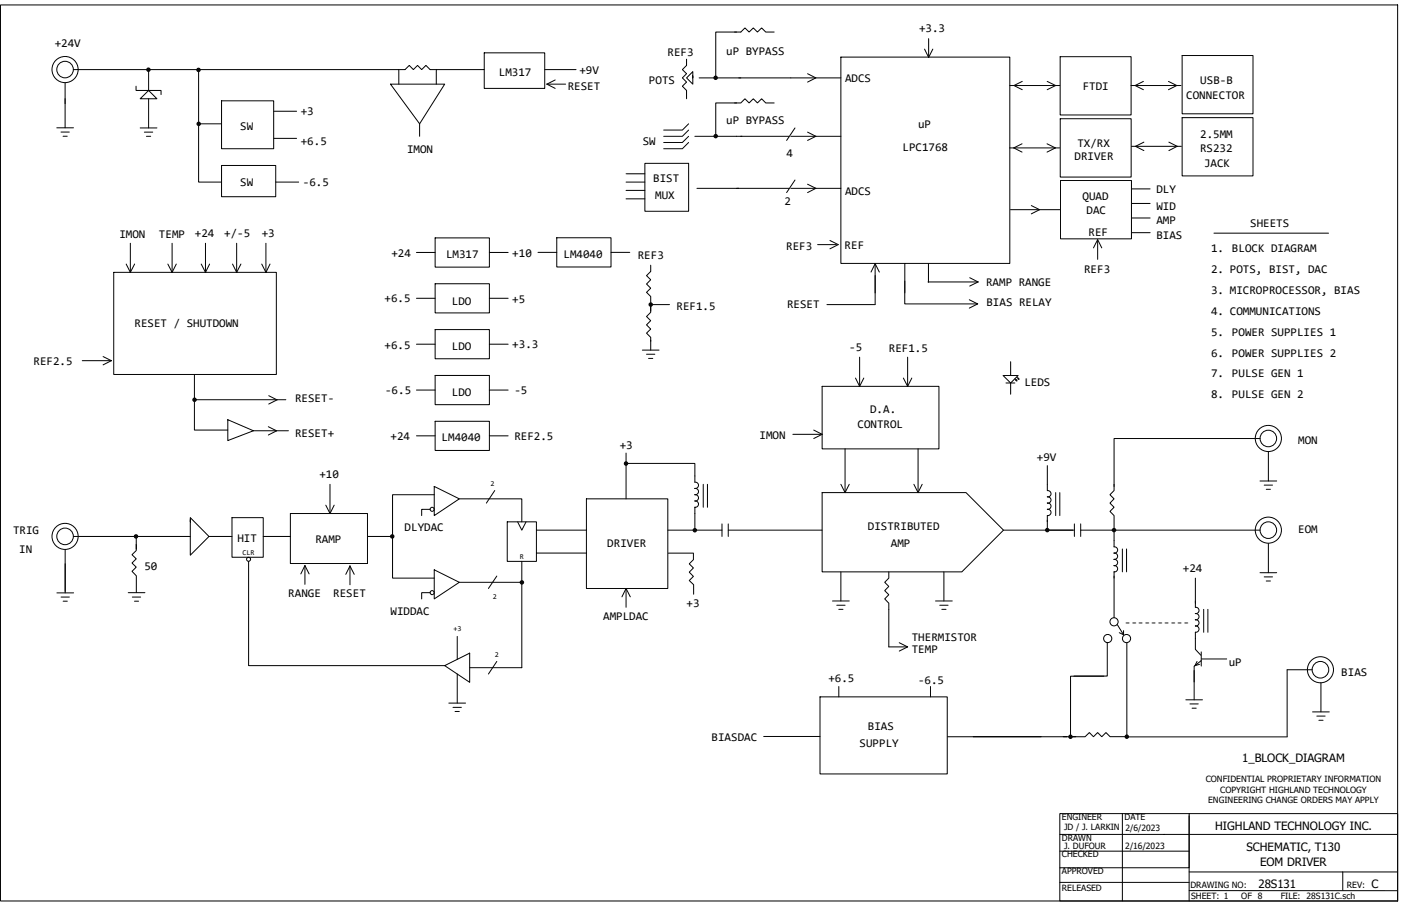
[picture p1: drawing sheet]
<svg xmlns="http://www.w3.org/2000/svg" width="432mm" height="279mm" viewBox="0 0 432 279" stroke-linecap="round" stroke-linejoin="round" font-family="sans-serif">
<g fill="none" stroke="#000" stroke-width=".31">
<path d="M.1 1.5h430.7v276.4h-430.7zM149.2 16.3h18.7v11h-18.7zM211.6 18.2v2l-1.3 1.3 1.3 1.2-1.3 1.3 1.3 1.3-1.3 1.3 1.3 1.3v2.6M227 9.9h-6.4v14.1M238.6 9.9h-2.6l-1.3-1.3-1.3 1.3-1.2-1.3-1.3 1.3-1.3-1.3-1.3 1.3h-1.9M259.2 17.6h52v63.6h-52zM284.9 15.1l1.3 2.6M286.2 11.9v5.8M287.5 15.1l-1.3 2.6M326.7 17.5h21.9v18h-21.9zM364.3 17.1h21.9v18h-21.9zM17.5 39.4h5.1"/>
<path d="M20.1 25.5v13.9M22.6 21.5h38.6v16.7h7.1M41.9 26.6v1.3h3.9M43.2 39.5h5.2M45.6 21.3h.3v.3h-.3zM45.8 27.9h3.8v1.3M45.8 21.5v6.4l-2.6 2.6h5.2l-2.6-2.6M45.8 30.5v9M61 21.4h.3v.3h-.3zM61.2 38.2v18h7.1M61.2 21.5h63.6l1.3-1.3 1.3 1.3 1.3-1.3 1.3 1.3 1.3-1.3 1.3 1.3h16.6M68.3 31.1h16v14.8h-16z"/>
<path d="M84.3 34.3h7.1M120.4 26h16.7l-7.8 12.2zM122.9 21.5v4.5M129.3 38.2v3.8M134.5 21.5v4.5M167.9 21.5h9.6M168.6 26l2.5 1.3M168.6 26h5.7M171.1 24.7l-2.5 1.3M212.2 38.2l-1.9 1.9h-5.7M213.5 23.4v2.6l-1.9-2 1.9-1.9v1.9M215.5 24h43.7"/>
<path d="M226.4 31.8h1.9l1.3-1.3 1.3 1.3 1.3-1.3 1.2 1.3 1.3-1.3 1.3 1.3h2.6M227 31.8h-6.4v10.2M245 39.5l-2.6 3.8M248.9 22.7l2.6 1.3-2.6 1.3M311.2 26.4h15.4M315.1 25.1l-2.6 1.3 2.6 1.3M322.7 25.1l2.7 1.3-2.7 1.3M326.8 36.6h21.8v18h-21.8zM348.6 26.4h15.4M352.4 25.1l-2.6 1.3 2.6 1.3M360.1 25.1l2.6 1.3-2.6 1.3M364.3 36.3h21.9v18h-21.9z"/>
<path d="M18.8 40.7h2.6M19.4 42h1.3M44.5 40.7h2.6M45.1 42h1.3M68.3 51h16.7v9.7h-16.7zM84.3 42.7h7.1M85 56.2h7.1M193 58.7h5.8M193 56.2h5.8M193 53.6h5.8M198.8 50.4h13.4v14.8h-13.4zM212.2 43.9l-1.9 2h-5.7"/>
<path d="M212.2 42l-1.9 1.9h-5.7M212.2 40.1l-1.9 1.9h-5.7M214.2 42h28.9M214.8 58.1h28.3M226.4 42h.1M228.3 42h.1M243.7 58.1h15.5M243.7 42h15.5M245 55.5l-2.6 3.9M248.9 56.8l2.6 1.3-2.6 1.3M248.9 40.7l2.6 1.3-2.6 1.3M311.2 45.6h15.4"/>
<path d="M315 44.3l-2.6 1.3 2.6 1.3M322.7 44.3l2.6 1.3-2.6 1.3M326.9 55.7h21.8v18h-21.8zM348.7 45.1h15.4M348.7 58.3h5.8M352.6 43.8l-2.6 1.3 2.6 1.3M360.3 43.8l2.5 1.3-2.5 1.3M40.2 75v9M53 75v9M63.3 75v9M72.9 75v9M82 75v9"/>
<path d="M128.4 77.9h5.7M134.1 73.4h16.7v9h-16.7zM150.8 77.9h5.8M165.8 77.8h5.8M171.6 73.3h16.7v9h-16.7zM188.3 77.8h5.8M193 61.3h5.8M252 75.4h5.8M255.8 74.2l2.6 1.2-2.6 1.3M311.4 64.7h15.5M317.9 63.4l2.5 1.3-2.5 1.3M337 76.5l1.3-2.6 1.3 2.6"/>
<path d="M338.3 74.2v5.8M348.7 71.8h5.8M348.7 67.2h5.8M348.7 62.7h5.8M374.1 71.9h35.4M35.1 84h50.1v31.5h-50.1zM38.9 81.4l1.3 2.6M41.5 81.4l-1.3 2.6M51.7 81.4l1.3 2.6M54.3 81.4l-1.3 2.6M62 81.4l1.3 2.6M64.6 81.4l-1.3 2.6"/>
<path d="M71.7 81.4l1.2 2.6M74.3 81.4l-1.4 2.6M80.7 81.4l1.3 2.6M83.2 81.4l-1.2 2.6M128.4 92h5.7M134.1 87.5h16.7v9h-16.7zM150.8 92h5.8M200.6 94.4v1.9l-1.3 1.3 1.3 1.3-1.3 1.3 1.3 1.3-1.3 1.2 1.3 1.3v1.3M200.6 81.8v1.9l-1.3 1.3 1.3 1.3-1.3 1.3 1.3 1.3-1.3 1.2 1.3 1.3v4.5M200.6 93.9h5.8M254.9 93.9h14.7M269.7 81.3v12.7"/>
<path d="M269.7 81.3l1.3 2.6M269.7 81.3l-1.2 2.6M278.8 86.7v7h22.5M278.9 81.4v8.9M286 87h15.5M286.2 81.3v5.8M298.7 92.4l2.6 1.3M298.9 85.6l2.6 1.4M301.3 93.7l-2.6 1.3M301.5 87l-2.6 1.2M25.4 111.2h8.9M31.8 110l2.5 1.2"/>
<path d="M34.3 111.2l-2.5 1.3M59.9 115.5v7.8h28.2M128.4 106.2h5.7M134.1 115.8h16.7v9h-16.7zM134.1 101.6h16.7v9h-16.7zM150.8 106.2h5.8M198 108h5.1M199.3 109.2h2.5M199.9 110.5h1.3M200.6 104.9v3.1M253.4 119.1h36v19.3h-36zM263.7 116.6l1.2 2.5"/>
<path d="M264.9 110.2v8.9M266.2 116.6l-1.3 2.5M278.4 116.6l1.3 2.5M279.7 110.2v8.9M281 116.6l-1.3 2.5M309.2 115.8h4.6l-2.3 2.3zM310 118.1h2.8M311.5 111.5v4.3M311.5 118.1v3.5M312.8 116.8l.6 .7-.1-.4M313 117.3l.4 .2M313.4 116.3l.6 .7-.1-.4"/>
<path d="M313.7 116.8l.3 .2M59.9 122.8v9.8h10.3M70.2 129.4l7.9 3.4-7.9 3.1zM78 132.8h10.9M82.7 131.6l2.6 1.3-2.6 1.3M82.8 122l2.6 1.3-2.6 1.3M128.4 134.4h5.7M128.4 120.3h5.7M134.1 129.9h16.7v9h-16.7zM150.8 134.4h5.8M150.8 120.3h5.8M193 139.7v14.1"/>
<path d="M244.4 133.9h9M250.8 132.6l2.6 1.3M253.4 133.9l-2.6 1.3M260.5 138.4v13.5M283 138.4v13.5M388.3 135.2h-44.9v14.8M390.9 139.3v9M71.5 159.6h9.6v12.3h-9.6zM89.5 158.4h23.8v15.4h-23.8zM100.4 155.8l1.3 2.6M101.7 149.4v9M103 155.8l-1.3 2.6"/>
<path d="M132.6 157.1h-2.6v1.9M133.8 150l7.8 3.8-7.8 5.2zM133.8 152.6h-12.8v12.8M141.6 153.8h19.2v7.1M152.5 151.3l-2.6 3.9M180.7 153.8h25.1v27.7h-25.1zM193 142.9h21.2v5.8a.97 .97 0 0 1 1.1 1 .97 .97 0 0 1-1.2 .9 .98 .98 0 0 1 1.2 1 .98 .98 0 0 1-1.2 .9 .99 .99 0 0 1 1.2 1 .99 .99 0 0 1-1.2 1 .98 .98 0 0 1 1.2 1 .98 .98 0 0 1-1.2 .9l.1 7.1M216.7 149.4v7M218 149.4v7M253.4 151.9h44.3l11.6 11.6-12.9 12.9h-43zM259.2 149.4l1.3 2.5M261.7 149.4l-1.2 2.5"/>
<path d="M281.7 149.4l1.3 2.5M284.2 149.4l-1.2 2.5M322.8 157.1a.98 .98 0 0 1 1.1 .9 .98 .98 0 0 1-1.1 1M322.8 155.1a.98 .98 0 0 1 1.1 1 .98 .98 0 0 1-1.1 1M322.8 153.2a.98 .98 0 0 1 1.1 1 .98 .98 0 0 1-1.1 1M322.8 151.3a.98 .98 0 0 1 1.1 1 .98 .98 0 0 1-1.1 .9M322.8 143.6v7.7M322.8 159v4.5M325.4 151.9v7.1M326.6 151.9v7.1M343.4 149.4v1.9l-1.3 1.3 1.3 1.2-1.3 1.4 1.3 1.2-1.3 1.3 1.3 1.3-.1 9.6a.98 .98 0 0 1 1.2 1 .98 .98 0 0 1-1.2 1 .98 .98 0 0 1 1.2 .9 .98 .98 0 0 1-1.2 1 .98 .98 0 0 1 1.2 1 .98 .98 0 0 1-1.2 .9 .98 .98 0 0 1 1.2 1 .98 .98 0 0 1-1.2 1l.1 14.1M388.3 148.3h5.2"/>
<path d="M389.6 149.6h2.6M390.3 150.9h1.3M20.1 169.5v13.3M22.6 165.4h36.1M42 165.5v3.8M42 167.9v1.9l-1.3 1.3 1.3 1.2-1.3 1.3 1.3 1.3-1.3 1.3 1.3 1.4v5.1M58.7 160.3v10.9l5.7-5.8-5.7-5.8v1.3M64.4 165.4h7.1M76.6 173.1v32.2h60.5M81.1 165.4h8.4M94 174.4v5.8M94 174.4l-1.3 2.6"/>
<path d="M94 174.4l1.3 2.6M107.9 174.5v5.8M107.9 174.5l-1.3 2.6M107.9 174.5l1.3 2.6M113.3 165.4h7.7M121 165.4v12.9h12.8M133.8 175.7l7.8 3.9-7.8 5.1zM153.1 177.7l-2.6 3.8M156.3 160.9h9v12.2h-9zM159.5 160.9l1.3 2.6 1.3-2.6M160.7 179.4h.3v.3h-.3zM160.8 173.1v6.5h-19.2"/>
<path d="M160.8 179.6v26.3h-16M165.3 163.5h15.4M165.3 170.6h15.4M205.8 163.5h16.7M206 170.6h7.7M213.7 170.7v1.9l-1.3 1.3 1.3 1.3-1.3 1.2 1.3 1.4-1.3 1.2 1.4 1.3v3M222.5 161.6v3.8M224.5 163.5h28.9M224.5 161.6v3.8M259.2 176.4v8.9M273.9 176.4v1.9l-1.2 1.3 1.2 1.2-1.2 1.3 1.2 1.3-1.2 1.3 1.2 1.3v13.5h5.8M290.9 176.4v8.9"/>
<path d="M309.3 163.5h21.8M331.1 161.6v3.8M333.1 161.6v3.8M333.1 163.5h55.2M345.9 169.3v7.1M347.2 169.3v7.1M368.4 178.3v9M388.3 176.6h5.2M389.6 177.9h2.6M390.3 179.2h1.3M390.9 167.6v9M17.5 182.8h5.2"/>
<path d="M18.8 184.1h2.6M19.5 185.4h1.2M39.5 182.8h5.2M40.8 184.1h2.5M41.4 185.4h1.3M132.6 182.8h-2.6v1.9M140.9 196.3v7M193 181.5l1.3 2.6M193 181.5v5.8M193 181.5l-1.3 2.6M256.6 185.3h5.1M257.9 186.6h2.6"/>
<path d="M258.5 187.9h1.3M277.2 198.2l2.5 1.3M279.7 199.5l-2.5 1.3M288.3 185.3h5.2M289.6 186.6h2.6M290.3 187.9h1.3M341.3 198.2v10.3h-10.3M344.4 192.7l1.9 3M345 195.1l1.3 .6M346.3 194.5v1.2M347.3 198.3v28.9h49.5M368.4 193a.98 .98 0 0 1 1.1 1 .98 .98 0 0 1-1.1 1"/>
<path d="M368.4 191.1a.98 .98 0 0 1 1.1 1 .98 .98 0 0 1-1.1 .9M368.4 189.2a.98 .98 0 0 1 1.1 1 .98 .98 0 0 1-1.1 .9M368.4 187.3a.98 .98 0 0 1 1.1 .9 .98 .98 0 0 1-1.1 1M368.4 195v5.3l1.7 1.8M371 187.9v7.1M372.3 187.9v7.1M137.1 205.3l7.7-3.9v9zM138.3 216.8h5.2M139.6 218.1h2.6M140.3 219.4h1.3M140.9 207.9v8.9M153.1 204l-2.6 3.9"/>
<path d="M252.7 214.9h39.3v23.8h-39.3zM258.5 211.7v3.2M286.8 211.7v3.2M329.9 209.8v17.4M340.2 208.5h-10.3v10.3M365.5 215.8h5.1M366.8 217.1h2.5M367.4 218.4h1.3M368 206.8v9M368.9 204l-.6 1.3 1.4-.4M370.2 203.7l-2.2 1.8v4.8M370.2 201v4.4"/>
<path d="M370.4 203.2h7.7M404.4 206.5h-7.7v20.6M404.5 219.5h5.2M407.1 210.5v9M235.4 227.1h17.3M292 227.2h39.6M347.3 227.2h-5.2l-1.2-1.3-1.3 1.3-1.3-1.3-1.3 1.3-1.3-1.3-1.3 1.3h-4.5M405.8 220.8h2.6M406.5 222.1h1.3M326.6 257.3h104.2M345.9 250.9h20.6M366.5 251.6v26.3"/>
<path d="M326.6 272.1h39.9M326.6 262.5h39.9M326.6 267.6h39.9v-16.7h64.3v27h-104.2zM326.6 267.6v-16.7h19.3v27M366.5 268.9h64.3M366.5 274.7h64.3M413.9 268.9v5.7"/>
<circle cx="20.1" cy="21.5" r="2.55"/>
<circle cx="20.1" cy="21.4" r="4"/>
<circle cx="61.3" cy="38.2" r=".21"/>
<circle cx="390.9" cy="135.2" r="2.55"/>
<circle cx="390.9" cy="135.2" r="4"/>
<circle cx="133.2" cy="157.1" r=".62"/>
<circle cx="193" cy="142.9" r=".21"/>
<circle cx="20" cy="165.4" r="2.56"/>
<circle cx="20.1" cy="165.4" r="4"/>
<circle cx="41.9" cy="165.5" r=".22"/>
<circle cx="76.6" cy="172.5" r=".62"/>
<circle cx="214.2" cy="163.5" r=".21"/>
<circle cx="322.8" cy="163.5" r=".21"/>
<circle cx="343.3" cy="163.5" r=".21"/>
<circle cx="390.9" cy="163.5" r="2.56"/>
<circle cx="390.9" cy="163.5" r="4"/>
<circle cx="133.2" cy="182.8" r=".62"/>
<circle cx="341.4" cy="196.9" r="1.26"/>
<circle cx="343.4" cy="191.8" r="1.26"/>
<circle cx="347.2" cy="196.9" r="1.26"/>
<circle cx="407" cy="206.5" r="2.56"/>
<circle cx="407" cy="206.5" r="4"/>
<circle cx="329.9" cy="227.2" r=".22"/>
<circle cx="347.3" cy="227.2" r=".22"/>
</g>
<g fill="none" stroke="#000" stroke-width=".63">
<circle cx="45.7" cy="21.5" r=".38"/>
<circle cx="61.2" cy="21.6" r=".38"/>
<circle cx="61.2" cy="38.2" r=".38"/>
<circle cx="220.6" cy="24" r=".38"/>
<circle cx="220.6" cy="42" r=".38"/>
<circle cx="200.6" cy="93.9" r=".38"/>
<circle cx="60" cy="123.3" r=".38"/>
<circle cx="192.9" cy="142.9" r=".38"/>
<circle cx="41.9" cy="165.4" r=".38"/>
<circle cx="120.9" cy="165.4" r=".38"/>
<circle cx="160.9" cy="179.6" r=".38"/>
<circle cx="214.1" cy="163.5" r=".38"/>
<circle cx="322.8" cy="163.5" r=".38"/>
<circle cx="343.4" cy="163.5" r=".38"/>
<circle cx="329.9" cy="227.2" r=".38"/>
<circle cx="347.3" cy="227.2" r=".38"/>
</g>
<g font-size="3.7">
<text x="283.2" y="9.8">+3.3</text>
<text x="16.9" y="14.4">+24V</text>
<text x="205.7" y="17.1">REF3</text>
<text x="223.8" y="17">uP BYPASS</text>
<text x="153.8" y="23.4">LM317</text>
<text x="178.6" y="22.9">+9V</text>
<text x="175" y="27.9">RESET</text>
<text x="200" y="25.9">POTS</text>
<text x="260.5" y="25.3">ADCS</text>
<text x="333.7" y="27.7">FTDI</text>
<text x="369.9" y="26">USB‐B</text>
<text x="92.7" y="35.6">+3</text>
<text x="365.6" y="30.6">CONNECTOR</text>
<text x="74.1" y="40.1">SW</text>
<text x="223.8" y="38.2">uP BYPASS</text>
<text x="283" y="39.5">uP</text>
<text x="92.7" y="44.6">+6.5</text>
<text x="125.5" y="47.2">IMON</text>
<text x="198.1" y="44.6">SW</text>
<text x="278.2" y="46.4">LPC1768</text>
<text x="332.1" y="45.4">TX/RX</text>
<text x="369.9" y="46.9">RS232</text>
<text x="369.9" y="42.5">2.5MM</text>
<text x="242.4" y="48.5">4</text>
<text x="331.2" y="49.3">DRIVER</text>
<text x="371.1" y="51.6">JACK</text>
<text x="74.1" y="57.4">SW</text>
<text x="93.3" y="57.4">‐6.5</text>
<text x="201.3" y="56.2">BIST</text>
<text x="356.4" y="59.5">DLY</text>
<text x="202" y="61.3">MUX</text>
<text x="241.8" y="63.2">2</text>
<text x="260.5" y="60">ADCS</text>
<text x="333.6" y="61.6">QUAD</text>
<text x="356.4" y="64.7">WID</text>
<text x="334.9" y="66.1">DAC</text>
<text x="356.4" y="69.2">AMP</text>
<text x="385.3" y="69.9">SHEETS</text>
<text x="36.8" y="73.5">IMON</text>
<text x="49" y="73.5">TEMP</text>
<text x="60.1" y="73.1">+24</text>
<text x="69.1" y="73.1">+/‐5</text>
<text x="80.7" y="73.1">+3</text>
<text x="242.3" y="77.1">REF3</text>
<text x="260.3" y="76.9">REF</text>
<text x="335.5" y="72.7">REF</text>
<text x="356.4" y="73.7">BIAS</text>
<text x="373.3" y="77.8">1. BLOCK DIAGRAM</text>
<text x="120.6" y="79.1">+24</text>
<text x="137.5" y="79.6">LM317</text>
<text x="157.9" y="79.1">+10</text>
<text x="173.7" y="79.5">LM4040</text>
<text x="196.6" y="79.8">REF3</text>
<text x="303.9" y="88.2">RAMP RANGE</text>
<text x="334.1" y="84.2">REF3</text>
<text x="373.3" y="84.2">2. POTS, BIST, DAC</text>
<text x="118.5" y="93.3">+6.5</text>
<text x="139.3" y="93.9">LDO</text>
<text x="157.9" y="93.3">+5</text>
<text x="208.5" y="95.5">REF1.5</text>
<text x="242.6" y="95.1">RESET</text>
<text x="304" y="94.5">BIAS RELAY</text>
<text x="373.3" y="90.7">3. MICROPROCESSOR, BIAS</text>
<text x="41.5" y="100.7">RESET / SHUTDOWN</text>
<text x="373.3" y="97.1">4. COMMUNICATIONS</text>
<text x="118.5" y="107.7">+6.5</text>
<text x="157.9" y="107.4">+3.3</text>
<text x="373.3" y="103.5">5. POWER SUPPLIES 1</text>
<text x="10.3" y="112.6">REF2.5</text>
<text x="139.3" y="108.1">LDO</text>
<text x="261.7" y="108.2">‐5</text>
<text x="274" y="108.4">REF1.5</text>
<text x="373.3" y="110">6. POWER SUPPLIES 2</text>
<text x="315.7" y="119.1">LEDS</text>
<text x="373.3" y="116.4">7. PULSE GEN 1</text>
<text x="91" y="123.8">RESET‐</text>
<text x="118.7" y="121.6">‐6.5</text>
<text x="139.3" y="122.2">LDO</text>
<text x="158.5" y="121.6">‐5</text>
<text x="373.3" y="122.8">8. PULSE GEN 2</text>
<text x="264.3" y="132">CONTROL</text>
<text x="268.2" y="127.5">D.A.</text>
<text x="91" y="134.8">RESET+</text>
<text x="120.4" y="135.7">+24</text>
<text x="136.1" y="136.1">LM4040</text>
<text x="158.5" y="135.7">REF2.5</text>
<text x="234.1" y="135.2">IMON</text>
<text x="400.1" y="136.8">MON</text>
<text x="191" y="138.4">+3</text>
<text x="319.6" y="142.3">+9V</text>
<text x="98.5" y="147.4">+10</text>
<text x="4" y="164.8">TRIG</text>
<text x="73.2" y="167.1">HIT</text>
<text x="97.2" y="167.4">RAMP</text>
<text x="124.7" y="163.9">DLYDAC</text>
<text x="267.5" y="163.5">DISTRIBUTED</text>
<text x="400.1" y="164.5">EOM</text>
<text x="5.9" y="170.6">IN</text>
<text x="187.2" y="168.6">DRIVER</text>
<text x="274.6" y="168.6">AMP</text>
<text x="44.5" y="175.7">50</text>
<text x="364.6" y="176.4">+24</text>
<text x="88.9" y="184.1">RANGE</text>
<text x="102.7" y="184.2">RESET</text>
<text x="120.4" y="189.6">WIDDAC</text>
<text x="185.9" y="191.1">AMPLDAC</text>
<text x="211.6" y="187.3">+3</text>
<text x="281" y="197.6">THERMISTOR</text>
<text x="346.6" y="193.1">‐‐‐‐‐‐‐‐‐‐</text>
<text x="281" y="201.4">TEMP</text>
<text x="378.7" y="205.3">uP</text>
<text x="413.4" y="208.5">BIAS</text>
<text x="255.3" y="210.4">+6.5</text>
<text x="283" y="211.1">‐6.5</text>
<text x="267.5" y="225.2">BIAS</text>
<text x="219.3" y="228.4">BIASDAC</text>
<text x="264.9" y="230.4">SUPPLY</text>
</g>
<g font-size="3.5">
<text x="382.9" y="234.8">1_BLOCK_DIAGRAM</text>
<text x="374.5" y="256.1">HIGHLAND TECHNOLOGY INC.</text>
<text x="384.2" y="262.5">SCHEMATIC, T130</text>
<text x="388.4" y="267">EOM DRIVER</text>
<text x="387.9" y="274">28S131</text>
<text x="422.7" y="273.9">C</text>
</g>
<g font-size="2.6">
<text x="371.6" y="241.3">CONFIDENTIAL PROPRIETARY INFORMATION</text>
<text x="376.1" y="244.5">COPYRIGHT HIGHLAND TECHNOLOGY</text>
<text x="372.4" y="247.7">ENGINEERING CHANGE ORDERS MAY APPLY</text>
<text x="327.3" y="252.8">ENGINEER</text>
<text x="327.9" y="256.1">JD / J. LARKIN</text>
<text x="346.6" y="252.8">DATE</text>
<text x="346.9" y="256.2">2/6/2023</text>
<text x="327.3" y="259.2">DRAWN</text>
<text x="327.9" y="261.9">J. DUFOUR</text>
<text x="346.8" y="261.9">2/16/2023</text>
<text x="327.3" y="269.5">APPROVED</text>
<text x="327.3" y="264.4">CHECKED</text>
<text x="327.3" y="274.7">RELEASED</text>
<text x="366.9" y="274">DRAWING NO:</text>
<text x="415.1" y="274">REV:</text>
<text x="367.1" y="277.3">SHEET: 1</text>
<text x="382.6" y="277.3">OF</text>
<text x="387.7" y="277.3">8</text>
<text x="394.8" y="277.3">FILE: 28S131C.sch</text>
</g>
<g font-size="2.3">
<text x="151.2" y="150">2</text>
<text x="74.7" y="171.2">CLR</text>
<text x="160.2" y="172.5">R</text>
<text x="151.8" y="184.7">2</text>
<text x="139.7" y="194.7">+3</text>
<text x="152.5" y="202.7">2</text>
</g>
</svg>
